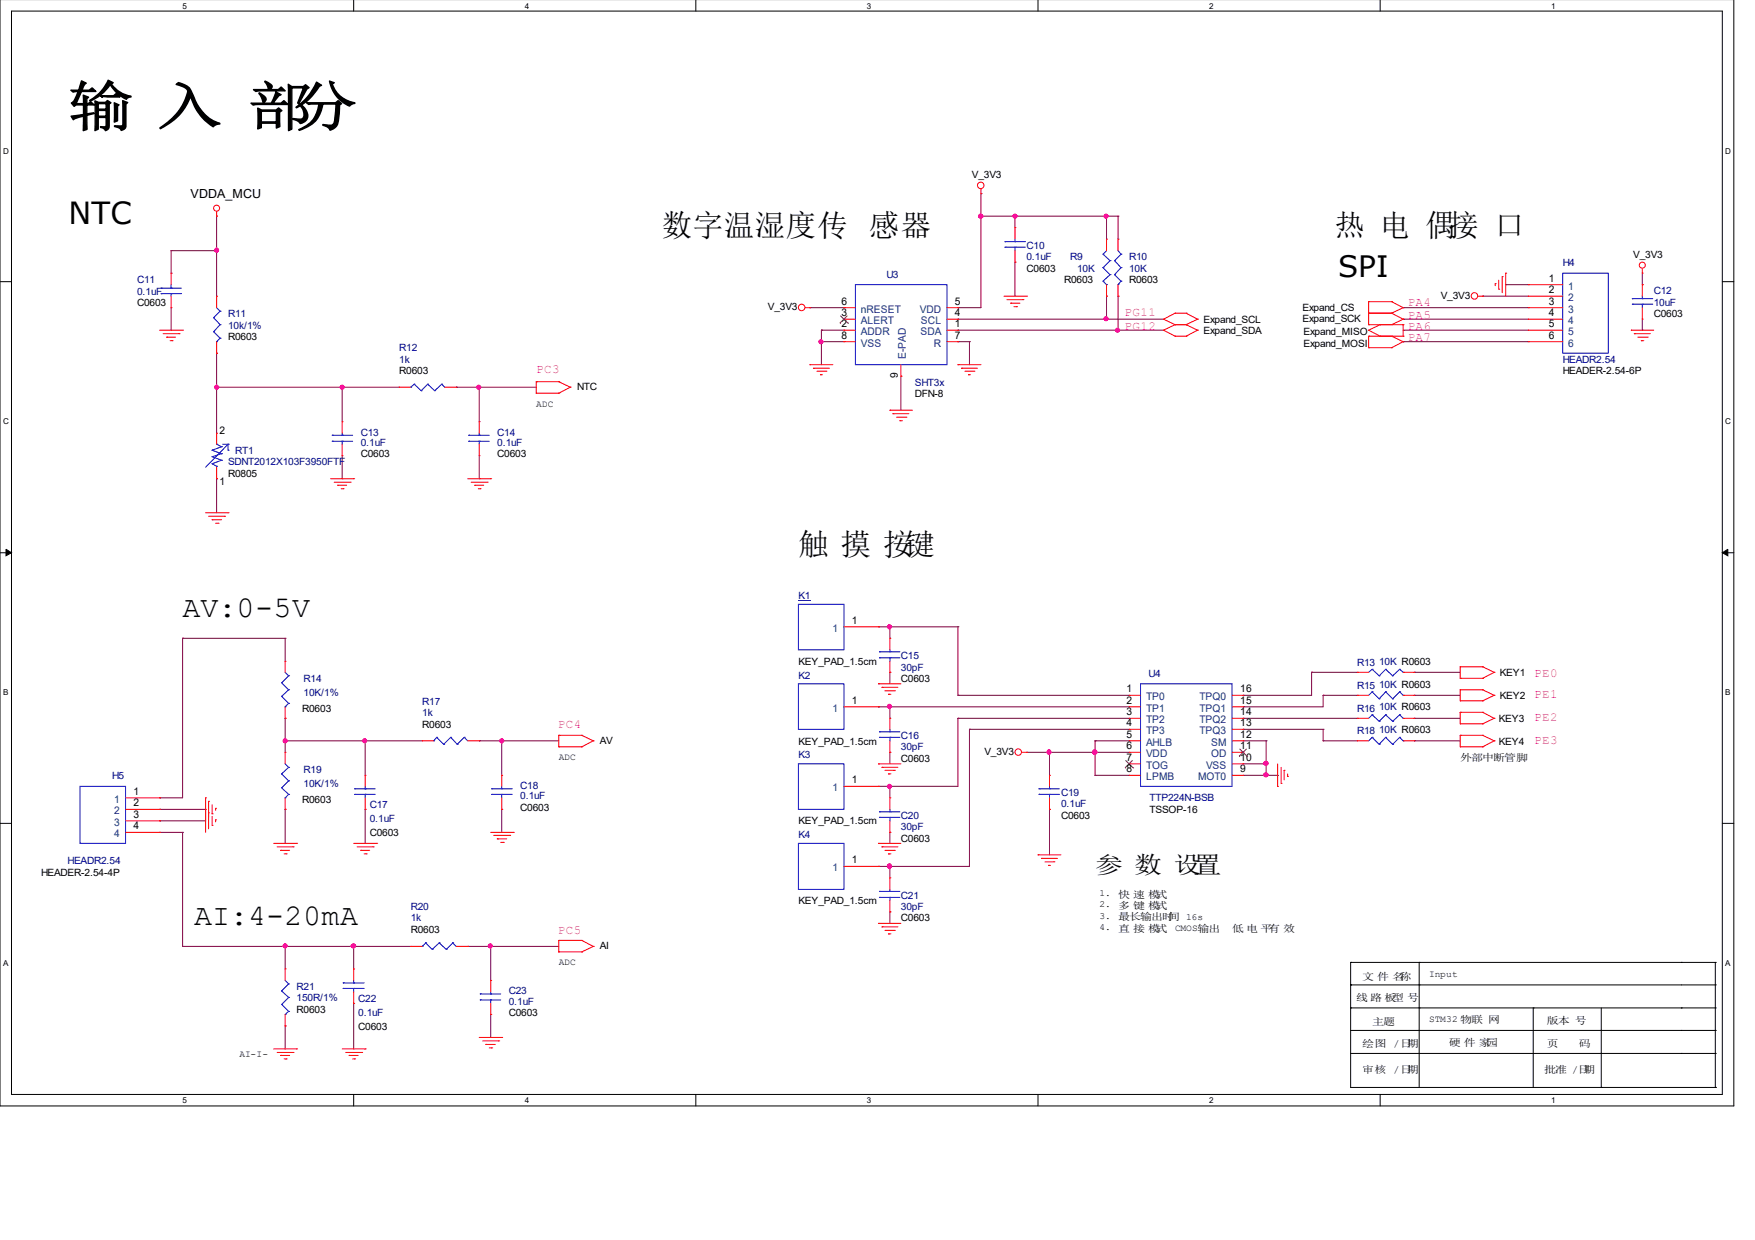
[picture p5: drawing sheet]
<svg xmlns="http://www.w3.org/2000/svg" width="297mm" height="210mm" viewBox="0 0 297 210" stroke-linecap="round" stroke-linejoin="round" font-family="sans-serif">
<path d="M0 -.1v187.3h293.5v-187.3M1.9 1.9h289.6v183.4h-289.6z" fill="none" stroke="#000" stroke-width=".17"/>
<g fill="#fff">
<path d="M30.9 .2h.7v1.4h-.7z"/>
<path d="M30.9 185.5h.7v1.5h-.7z"/>
</g>
<path d="M59.9 -.1v2M59.9 185.3v1.9" fill="none" stroke="#000" stroke-width=".17"/>
<g fill="#fff">
<path d="M88.8 .2h.7v1.4h-.7z"/>
<path d="M88.8 185.5h.7v1.5h-.7z"/>
</g>
<path d="M117.8 -.1v2M117.8 185.3v1.9" fill="none" stroke="#000" stroke-width=".17"/>
<g fill="#fff">
<path d="M146.7 .2h.7v1.4h-.7z"/>
<path d="M146.7 185.5h.7v1.5h-.7z"/>
</g>
<path d="M175.7 -.1v2M175.7 185.3v1.9" fill="none" stroke="#000" stroke-width=".17"/>
<g fill="#fff">
<path d="M204.6 .2h.7v1.4h-.7z"/>
<path d="M204.6 185.5h.7v1.5h-.7z"/>
</g>
<path d="M233.6 -.1v2M233.6 185.3v1.9" fill="none" stroke="#000" stroke-width=".17"/>
<g fill="#fff">
<path d="M262.6 .2h.6v1.4h-.6z"/>
<path d="M262.6 185.5h.6v1.5h-.6z"/>
<path d="M.5 24.7h.9v1.5h-.9z"/>
<path d="M292 24.7h.9v1.5h-.9z"/>
<path d="M.5 70.5h.9v1.5h-.9z"/>
<path d="M292 70.5h.9v1.5h-.9z"/>
</g>
<path d="M0 47.7h1.9M291.5 47.7h2" fill="none" stroke="#000" stroke-width=".17"/>
<g fill="#fff">
<path d="M.5 116.4h.9v1.5h-.9z"/>
<path d="M292 116.4h.9v1.5h-.9z"/>
</g>
<path d="M0 93.6h1.9M291.5 93.6h2" fill="none" stroke="#000" stroke-width=".17"/>
<path d="M1 93l.9 .6-.9 .5zM291.5 93.6l.9-.6v1.1z" fill="#000" stroke="#000" stroke-width=".17"/>
<g fill="#fff">
<path d="M.5 162.2h.9v1.5h-.9z"/>
<path d="M292 162.2h.9v1.5h-.9z"/>
</g>
<g fill="none" stroke="#000" stroke-width=".17">
<path d="M0 139.4h1.9M291.5 139.4h2M228.6 170.6h.1M228.6 162.9h.1M228.6 166.7h.1M228.6 162.9v21.2h61.7M228.6 170.6h61.7M228.6 162.9h61.7M228.6 166.7h61.7M228.6 174.4h61.7M228.6 178.3h61.7M240.2 170.6h.1"/>
<path d="M240.2 166.7h.1M240.2 162.9h.1M240.2 162.9v21.2M259.5 170.6h.1M259.5 170.6v13.5M271 170.6v13.5M284.6 170.6h.1M284.6 162.9h.1M284.6 178.3h.1M284.6 174.4h.1M290.3 162.9h.1M290.3 166.7h.1"/>
<path d="M290.3 174.4h.1M290.3 170.6h.1M290.3 178.3h.1M290.3 162.9v21.2M271 184.1h.1M290.3 184.1h.1"/>
</g>
<g fill="none" stroke="#800040" stroke-width=".17">
<path d="M36.7 36.6h.1M36.7 36.6v13.5M166 36.6h.1M166 32.8h.1M166 32.8v19.3h-3.9M166 36.6h23.2M171.8 36.6h.1M171.8 36.6v1.9M187.3 36.6h.1M187.3 36.6v3.9M189.2 36.6h.1M189.2 36.6v3.9"/>
<path d="M29 46.2h.1M29 42.4h.1M29 55.9h.1M29 42.4v3.8M29 52.1v3.8M29 42.4h7.7M36.7 59.8h.1M36.7 42.4h.1M36.7 59.8v13.5M137.1 52.1h.1M137.1 52.1h5.7M139 55.9h.1"/>
<path d="M139 57.8h.1M139 57.8h3.8M139 55.9h3.8M139 55.9v5.8M162.1 57.8h.1M162.1 54h.1M162.1 55.9h.1M162.1 52.1h.1M162.1 57.8h2M162.1 54h34.8M162.1 55.9h34.8M164.1 57.8h.1"/>
<path d="M164.1 57.8v3.9M171.8 44.4h.1M171.8 44.4v5.7M187.3 50.1h.1M187.3 54h.1M187.3 50.1v3.9M189.2 50.1h.1M189.2 55.9h.1M189.2 50.1v5.8M237.5 55.9h.1M237.5 57.8h.1M237.5 52.1h.1"/>
<path d="M237.5 54h.1M237.5 57.8h21.2M237.5 54h21.2M237.5 55.9h21.2M237.5 52.1h21.2M251 50.1h.1M251 50.1h7.7M254.8 48.2h.1M254.8 48.2h3.9M278 48.2h.1M278 55.9h.1M278 46.2v2"/>
<path d="M278 54v1.9M36.7 65.5h.1M36.7 65.5h30.9M57.9 65.5h.1M57.9 65.5v5.9M57.9 77.1v3.9M77.2 65.5h.1M77.2 65.5h13.6M81.1 65.5h.1M81.1 65.5v5.9M81.1 77.1v3.9M152.5 63.7h.1"/>
<path d="M152.5 63.7v5.7M36.7 81h.1M36.7 81v5.8M57.9 81h.1M81.1 81h.1M30.9 108h.1M30.9 108v27.1h-3.9M30.9 108h17.4M48.3 108h.1M48.3 108v3.9M148.7 119.6h.1M148.7 106.1h.1"/>
<path d="M148.7 119.6h42.4M148.7 106.1h13.4M150.6 106.1h.1M150.6 119.6h.1M150.6 113.8h.1M150.6 106.1v1.9M150.6 113.8v2M150.6 119.6v2M162.1 106.1h.1M162.1 117.7h.1M162.1 106.1v11.6M162.1 117.7h29"/>
<path d="M210.4 119.6h.1M210.4 117.7h.1M222 113.8h.1M222 113.8v3.9h-11.6M222 113.8h7.7M223.9 117.7h.1M223.9 117.7v1.9h-13.5M223.9 117.7h5.8M239.4 113.8h.1M239.4 117.7h.1M239.4 117.7h7.7M239.4 113.8h7.7"/>
<path d="M27 139h.1M27 137h.1M27 135.1h.1M27 139h7.8M27 137h7.8M48.3 137h.1M48.3 121.6h.1M48.3 125.4h.1M48.3 121.6v5.8M48.3 137v5.8M48.3 125.4h23.2M61.8 137h.1"/>
<path d="M61.8 125.4h.1M61.8 125.4v5.8M61.8 137v5.8M81.1 125.4h.1M81.1 125.4h13.5M84.9 137h.1M84.9 125.4h.1M84.9 125.4v5.8M84.9 137v3.9M148.7 133.1h.1M150.6 133.1h.1M150.6 127.4h.1"/>
<path d="M150.6 127.4v1.9M150.6 133.1v2M162.1 121.6h.1M162.1 121.6h29M162.1 121.6v11.5h-13.4M164.1 123.5h.1M164.1 123.5v23.2h-15.4M164.1 123.5h27M173.7 127.4h.1M173.7 127.4h17.4M177.6 127.4h.1M177.6 137h.1"/>
<path d="M177.6 127.4v3.8M177.6 137v7.7M185.3 125.4h.1M185.3 127.4h.1M185.3 131.2h.1M185.3 125.4h5.8M185.3 131.2h5.8M185.3 125.4v5.8M210.4 123.5h.1M210.4 121.6h.1M210.4 125.4h3.9M210.4 123.5h13.5"/>
<path d="M210.4 121.6h19.3M210.4 131.2h5.8M210.4 129.3h3.9M214.3 131.2h.1M214.3 125.4h.1M214.3 129.3h.1M214.3 125.4v5.8M216.2 131.2h.1M223.9 123.5h.1M223.9 125.4h.1M223.9 125.4h5.8M223.9 123.5v1.9"/>
<path d="M239.4 121.6h.1M239.4 125.4h.1M239.4 125.4h7.7M239.4 121.6h7.7M27 140.9h.1M27 140.9h3.9M30.9 140.9h.1M30.9 140.9v19.3M148.7 146.7h.1M150.6 146.7h.1M150.6 140.9h.1M150.6 154.4h.1"/>
<path d="M150.6 140.9v1.9M150.6 146.7v1.9M150.6 154.4v1.9M30.9 160.2h.1M30.9 160.2h38.6M48.3 160.2h.1M48.3 173.7h.1M48.3 160.2v3.8M48.3 173.7v3.9M59.9 169.9h.1M59.9 160.2h.1M59.9 160.2v3.8"/>
<path d="M59.9 169.9v7.7M79.2 160.2h.1M79.2 160.2h15.4M83.1 171.7h.1M83.1 160.2h.1M83.1 160.2v5.8M83.1 171.7v3.9"/>
</g>
<g fill="#f0f" stroke="#f0f" stroke-width=".17">
<circle cx="57.9" cy="65.5" r=".34"/>
<circle cx="36.7" cy="65.5" r=".34"/>
<circle cx="36.7" cy="42.3" r=".34"/>
<circle cx="81" cy="65.5" r=".34"/>
<circle cx="187.2" cy="53.9" r=".34"/>
<circle cx="189.1" cy="55.9" r=".34"/>
<circle cx="166" cy="36.6" r=".36"/>
<circle cx="187.2" cy="36.6" r=".34"/>
<circle cx="171.8" cy="36.6" r=".34"/>
<circle cx="138.9" cy="57.8" r=".34"/>
<circle cx="48.3" cy="125.4" r=".34"/>
<circle cx="61.7" cy="125.4" r=".34"/>
<circle cx="59.8" cy="160.1" r=".36"/>
<circle cx="83" cy="160.1" r=".34"/>
<circle cx="84.9" cy="125.4" r=".34"/>
<circle cx="48.3" cy="160.1" r=".34"/>
<circle cx="150.5" cy="106.1" r=".34"/>
<circle cx="150.5" cy="119.6" r=".34"/>
<circle cx="150.5" cy="133.1" r=".34"/>
<circle cx="150.5" cy="146.6" r=".36"/>
<circle cx="185.3" cy="127.3" r=".38"/>
<circle cx="177.5" cy="127.3" r=".36"/>
<circle cx="214.3" cy="129.2" r=".36"/>
<circle cx="214.3" cy="131.2" r=".36"/>
</g>
<g fill="none" stroke="#f00" stroke-width=".17">
<path d="M36.7 36.6h.1M36.7 35.8v.8M166 32.8h.1M166 32v.8M171.8 38.5h.1M171.8 38.5v2M27 55.9h3.9M27.6 56.5h2.7M28.2 57.1h.1M28.2 57.1h1.5M28.8 57.7h.3M29 52.1h.1"/>
<path d="M29 46.2h.1M29 46.2v2M29 50.1v2M29.1 57.7h.1M30.3 56.5h.1M30.9 55.9h.1M36.7 50.1h.1M36.7 59.8h.1M36.7 50.1v2M36.7 57.8v2M136.3 52.1h.8M137.1 52.1h.1"/>
<path d="M142.8 55.9h.1M142.8 54h.1M142.8 52.1h.1M142.8 57.8h.1M142.8 55.9h2M142.8 52.1h2M142.8 54h2M142.8 57.8h2M160.3 55.9h1.8M160.3 52.1h1.8M160.3 54h1.8M160.3 57.8h1.8"/>
<path d="M162.1 55.9h.1M162.1 54h.1M162.1 52.1h.1M162.1 57.8h.1M169.9 50.1h3.8M170.4 50.7h2.7M171 51.3h.1M171 51.3h1.6M171.6 51.9h.4M171.8 44.4h.1M171.8 42.4v2M172 51.9h.1"/>
<path d="M173.1 50.7h.1M173.7 50.1h.1M187.3 40.5h.1M187.3 50.1h.1M187.3 40.5v1.9M187.3 48.2v1.9M189.2 40.5h.1M189.2 50.1h.1M189.2 40.5v1.9M189.2 48.2v1.9M196.9 54h.1M196.9 55.9h.1"/>
<path d="M196.9 54l2 1M196.9 55.9l2 1M198.9 53h.1M198.9 55h.1M198.9 56.9h.1M198.9 53l-2 1M198.9 53h1.8M198.9 55h1.8M198.9 55l-2 .9M198.9 56.9h1.8M200.7 53h.1M200.7 55h.1"/>
<path d="M200.7 56.9h.1M200.7 53l2 1M200.7 55l2 .9M202.7 54h.1M202.7 55.9h.1M202.7 54l-2 1M202.7 55.9l-2 1M231.6 55.9h.1M231.6 58.9h.1M231.6 56.9h.1M231.6 53h.1M231.6 51.1h.1"/>
<path d="M231.6 55h.1M231.6 53h3.9M231.6 55h5.9M231.6 56.9h5.9M231.6 55.9l2 1M231.6 58.9h3.9M231.6 51.1v3.9M231.6 56.9v2M231.6 51.1h3.9M233.6 55h.1M233.6 56.9h.1M233.6 55l-2 .9"/>
<path d="M235.5 58.9h.1M235.5 56.9h.1M235.5 53h.1M235.5 51.1h.1M235.5 55h.1M235.5 56.9l2 .9M235.5 51.1l2 1M235.5 53l2 1M237.5 55h.1M237.5 56.9h.1M237.5 57.8h.1M237.5 52.1h.1"/>
<path d="M237.5 54h.1M237.5 55v1.9M237.5 57.8l-2 1.1M237.5 52.1l-2 .9M237.5 54l-2 1M250.2 50.1h.8M251 50.1h.1M253.1 48h.1M253.1 48v.4M253.7 49h.1M253.7 47.4v1.6M254.3 46.8h.1"/>
<path d="M254.3 46.8v2.7M254.8 46.2h.1M254.8 46.2v3.9M258.7 48.2h.1M258.7 50.1h.1M258.7 52.1h.1M258.7 54h.1M258.7 55.9h.1M258.7 57.8h.1M258.7 55.9h5.8M258.7 50.1h5.8M258.7 52.1h5.8"/>
<path d="M258.7 54h5.8M258.7 57.8h5.8M258.7 48.2h5.8M276.1 55.9h.1M276.1 55.9h3.8M276.6 56.5h.1M276.6 56.5h2.7M277.2 57.1h1.6M277.8 57.7h.1M277.8 57.7h.4M278 46.2h.1M278 48.2h.1"/>
<path d="M278 54h.1M278 45.5v.7M278 48.2v1.9M278 52.1v1.9M278.8 57.1h.1M36.7 73.3h.1M36.7 73.3v1.9M36.7 79.1v1.9M57.9 71.4h.1M57.9 77.1h.1M57.9 71.4v1.9M57.9 75.2v1.9"/>
<path d="M67.6 65.5h.1M67.6 65.5h1.9M75.3 65.5h1.9M77.2 65.5h.1M81.1 71.4h.1M81.1 77.1h.1M81.1 71.4v1.9M81.1 75.2v1.9M90.8 66.6h.1M90.8 64.6h.1M90.8 66.6h3.8M90.8 64.6v2"/>
<path d="M90.8 64.6h3.8M94.6 66.6h.1M94.6 64.6h.1M94.6 64.6l1.9 .9M96.5 65.5h.1M96.5 65.5l-1.9 1.1M137.1 61.7h.1M137.1 61.7h3.9M137.7 62.3h.1M137.7 62.3h2.7M138.3 62.8h1.5M138.9 63.4h.1"/>
<path d="M138.9 63.4h.3M139.8 62.8h.1M150.6 69.4h.1M150.6 69.4h3.8M151.1 70h.1M151.1 70h2.7M151.7 70.6h1.6M152.3 71.2h.1M152.3 71.2h.4M152.5 63.7h.1M152.5 61.7v2M153.3 70.6h.1"/>
<path d="M162.1 61.7h.1M162.1 61.7h3.9M162.7 62.3h.1M162.7 62.3h2.7M163.3 62.8h1.5M163.9 63.4h.1M163.9 63.4h.4M164.8 62.8h.1M34.8 86.8h3.8M35.3 87.4h2.7M35.9 88h.1M35.9 88h1.6"/>
<path d="M36.5 88.6h.4M36.7 81h.1M36.9 88.6h.1M38 87.4h.1M38.6 86.8h.1M56 81h3.9M56.6 81.6h2.7M57.1 82.1h.1M57.1 82.1h1.6M57.7 82.7h.4M58.1 82.7h.1M59.3 81.6h.1"/>
<path d="M59.9 81h.1M79.2 81h3.9M79.8 81.6h2.7M80.3 82.1h.1M80.3 82.1h1.6M80.9 82.7h.4M81.3 82.7h.1M82.5 81.6h.1M83.1 81h.1M48.3 111.9h.1M48.3 111.9v1.9M48.3 119.6v2"/>
<path d="M142.8 119.6h5.9M142.8 106.1h5.9M148.7 115.8h.1M148.7 119.6h.1M148.7 106.1h.1M148.7 115.8h3.8M149.3 116.3h.1M149.3 116.3h2.7M149.8 116.9h1.6M150.4 117.5h.1M150.4 117.5h.4M150.6 108h.1"/>
<path d="M150.6 113.8h.1M150.6 108v2M150.6 111.9v1.9M151.4 116.9h.1M191.1 117.7h.1M191.1 119.6h.1M191.1 117.7h1.9M191.1 119.6h1.9M208.5 117.7h1.9M208.5 119.6h1.9M210.4 119.6h.1M210.4 117.7h.1"/>
<path d="M229.7 113.8h.1M229.7 117.7h.1M229.7 117.7h1.9M229.7 113.8h1.9M237.5 117.7h1.9M237.5 113.8h1.9M239.4 113.8h.1M239.4 117.7h.1M247.1 114.8h.1M247.1 112.9h.1M247.1 118.6h.1M247.1 116.8h.1"/>
<path d="M247.1 114.8h3.9M247.1 112.9v1.9M247.1 116.8v1.8M247.1 112.9h3.9M247.1 118.6h3.9M247.1 116.8h3.9M251 114.8h.1M251 112.9h.1M251 118.6h.1M251 116.8h.1M251 112.9l1.9 .9M251 116.8l1.9 .9"/>
<path d="M252.9 113.8h.1M252.9 117.7h.1M252.9 113.8l-1.9 1M252.9 117.7l-1.9 .9M21.3 135.1h5.7M21.3 137h5.7M21.3 139h5.7M27 135.1h.1M27 137h.1M27 139h.1M34.8 137h.1M34.8 135.1h.1"/>
<path d="M34.8 135.1v5.8M35.3 137.6h.1M35.3 135.7h.1M35.3 135.7v4.6M35.9 139.7h.1M35.9 137.8h.1M35.9 136.2v1.6M35.9 138.2v1.5M36.5 138.8h.1M36.5 136.8h.1M36.5 136.8v.4M36.5 138.8v.3"/>
<path d="M48.3 127.4h.1M48.3 137h.1M48.3 121.6h.1M48.3 127.4v1.9M48.3 135.1v1.9M61.8 131.2h.1M61.8 137h.1M61.8 131.2v1.9M61.8 135.1v1.9M71.5 125.4h.1M71.5 125.4h1.9M79.2 125.4h1.9"/>
<path d="M81.1 125.4h.1M84.9 131.2h.1M84.9 137h.1M84.9 131.2v1.9M84.9 135.1v1.9M94.6 126.4h.1M94.6 124.5h.1M94.6 126.4h3.9M94.6 124.5v1.9M94.6 124.5h3.9M98.5 126.4h.1M98.5 124.5h.1"/>
<path d="M98.5 124.5l1.9 .9M100.4 125.4h.1M100.4 125.4l-1.9 1M142.8 133.1h5.9M148.7 129.3h.1M148.7 133.1h.1M148.7 129.3h3.8M149.3 129.9h.1M149.3 129.9h2.7M149.8 130.4h1.6M150.4 131h.1M150.4 131h.4"/>
<path d="M150.6 121.6h.1M150.6 127.4h.1M150.6 135.1h.1M150.6 121.6v1.9M150.6 125.4v2M150.6 135.1v1.9M150.6 139v1.9M151.4 130.4h.1M173 127.4h.7M173.7 127.4h.1M177.6 131.2h.1M177.6 137h.1"/>
<path d="M177.6 131.2v1.9M177.6 135.1v1.9M191.1 121.6h.1M191.1 123.5h.1M191.1 125.4h.1M191.1 127.4h.1M191.1 129.3h.1M191.1 131.2h.1M191.1 129.3h1.9M191.1 127.4h1.9M191.1 121.6h1.9M191.1 123.5h1.9"/>
<path d="M191.1 125.4h1.9M191.1 131.2h1.9M208.5 129.3h1.9M208.5 127.4h1.9M208.5 121.6h1.9M208.5 123.5h1.9M208.5 125.4h1.9M208.5 131.2h1.9M210.4 131.2h.1M210.4 129.3h.1M210.4 127.4h.1M210.4 125.4h.1"/>
<path d="M210.4 123.5h.1M210.4 121.6h.1M216.2 133.1h.1M216.2 129.3v3.8M216.8 132.6h.1M216.8 129.9v2.7M217.3 130.4h.1M217.3 130.4v1.6M217.9 131.4h.1M217.9 131v.4M229.7 121.6h.1M229.7 125.4h.1"/>
<path d="M229.7 121.6h1.9M229.7 125.4h1.9M237.5 121.6h1.9M237.5 125.4h1.9M239.4 121.6h.1M239.4 125.4h.1M247.1 122.5h.1M247.1 120.6h.1M247.1 126.4h.1M247.1 124.5h.1M247.1 126.4h3.9M247.1 124.5h3.9"/>
<path d="M247.1 120.6v1.9M247.1 124.5v1.9M247.1 122.5h3.9M247.1 120.6h3.9M251 122.5h.1M251 120.6h.1M251 126.4h.1M251 124.5h.1M251 120.6l1.9 1M251 124.5l1.9 .9M252.9 121.6h.1M252.9 125.4h.1"/>
<path d="M252.9 121.6l-1.9 .9M252.9 125.4l-1.9 1M21.3 140.9h5.7M27 140.9h.1M46.3 142.8h3.9M46.9 143.4h2.7M47.5 143.9h.1M47.5 143.9h1.5M48.1 144.5h.3M48.4 144.5h.1M49.6 143.4h.1M50.2 142.8h.1"/>
<path d="M59.9 142.8h3.9M60.5 143.4h2.7M61 143.9h.1M61 143.9h1.6M61.6 144.5h.4M62 144.5h.1M63.2 143.4h.1M63.8 142.8h.1M83.1 140.9h3.8M83.6 141.4h2.7M84.2 142h.1M84.2 142h1.6"/>
<path d="M84.8 142.6h.4M85.2 142.6h.1M86.3 141.4h.1M86.9 140.9h.1M94.6 159.2h.1M94.6 159.2v1.9M94.6 159.2h3.9M98.5 159.2h.1M98.5 159.2l1.9 1M142.8 146.7h5.9M148.7 142.8h.1M148.7 156.3h.1"/>
<path d="M148.7 146.7h.1M148.7 142.8h3.8M148.7 156.3h3.8M149.3 143.4h.1M149.3 156.9h.1M149.3 143.4h2.7M149.3 156.9h2.7M149.8 143.9h1.6M149.8 157.5h1.6M150.4 144.5h.1M150.4 158.1h.1M150.4 144.5h.4"/>
<path d="M150.4 158.1h.4M150.6 148.6h.1M150.6 154.4h.1M150.6 140.9h.1M150.6 148.6v2M150.6 152.4v2M151.4 143.9h.1M151.4 157.5h.1M175.7 144.7h.1M175.7 144.7h3.9M176.3 145.3h.1M176.3 145.3h2.7"/>
<path d="M176.9 145.9h1.5M177.5 146.5h.1M177.5 146.5h.3M178.4 145.9h.1M46.3 177.6h3.9M46.9 178.2h2.7M47.5 178.7h.1M47.5 178.7h1.5M48.1 179.3h.3M48.3 164h.1M48.3 173.7h.1M48.3 164v2"/>
<path d="M48.3 171.7v2M48.4 179.3h.1M49.6 178.2h.1M50.2 177.6h.1M57.9 177.6h3.9M58.5 178.2h2.7M59.1 178.7h.1M59.1 178.7h1.5M59.7 179.3h.3M59.9 164h.1M59.9 169.9h.1M59.9 164v2"/>
<path d="M59.9 167.9v2M60 179.3h.1M61.2 178.2h.1M61.8 177.6h.1M69.5 160.2h.1M69.5 160.2h2M77.2 160.2h2M79.2 160.2h.1M81.1 175.6h3.8M81.7 176.2h2.7M82.2 176.8h.1M82.2 176.8h1.6"/>
<path d="M82.8 177.4h.4M83.1 166h.1M83.1 171.7h.1M83.1 166v1.9M83.1 169.9v1.8M83.2 177.4h.1M84.4 176.2h.1M84.9 175.6h.1M94.6 161.1h.1M94.6 161.1h3.9M98.5 161.1h.1M100.4 160.2h.1"/>
<path d="M100.4 160.2l-1.9 .9"/>
<circle cx="36.7" cy="35.2" r=".51"/>
<circle cx="166" cy="31.4" r=".55"/>
<circle cx="135.7" cy="52" r=".55"/>
<circle cx="249.6" cy="50.1" r=".55"/>
<circle cx="278" cy="44.9" r=".51"/>
<circle cx="172.3" cy="127.3" r=".55"/>
</g>
<g fill="none" stroke="#00f" stroke-width=".17">
<path d="M27.3 48.8h.1M27.3 49.7h.1M27.3 48.8h3.4M27.3 49.7h3.4M29 49.7h.1M29 48.8h.1M29 48.2v.6M29 49.7v.4M36.2 53.8h.1M36.2 56.1h.1M36.2 53.8l1.1 1.2M36.2 56.1l1.1 1.1"/>
<path d="M36.7 57.8h.1M36.7 52.1l.6 .6M37.3 52.7h.1M37.3 55h.1M37.3 57.2h.1M37.3 52.7l-1.1 1.1M37.3 55l-1.1 1.1M37.3 57.2l-.6 .6M144.8 48.2h15.5v13.5h-15.5zM170.1 41.8h.1M170.1 40.9h.1M170.1 41.8h3.5"/>
<path d="M170.1 40.9h3.5M171.8 40.9h.1M171.8 41.8h.1M171.8 40.5v.4M171.8 41.8v.6M186.7 43h.1M186.7 45.3h.1M186.7 47.6h.1M186.7 43l1.2 1.1M186.7 45.3l1.2 1.2M186.7 47.6l.6 .6M187.3 48.2h.1"/>
<path d="M187.3 42.4l-.6 .6M187.9 44.1h.1M187.9 46.5h.1M187.9 44.1l-1.2 1.2M187.9 46.5l-1.2 1.1M188.6 44.1h.1M188.6 46.5h.1M188.6 44.1l1.1 1.2M188.6 46.5l1.1 1.1M189.2 48.2h.1M189.2 42.4l.5 .6M189.7 43h.1"/>
<path d="M189.7 45.3h.1M189.7 47.6h.1M189.7 43l-1.1 1.1M189.7 45.3l-1.1 1.2M189.7 47.6l-.5 .6M264.5 46.2h7.7v13.6h-7.7zM276.3 51.5h.1M276.3 50.6h.1M276.3 51.5h3.4M276.3 50.6h3.4M278 50.6h.1M278 51.5h.1"/>
<path d="M278 50.1v.5M278 51.5v.6M35.9 77.3h.1M35.9 76.2h.1M35.9 78.5h.1M35.9 77.3l1.6 .6M35.9 76.2l1.6 .6M35.9 78.5l.8 .4M36.7 75.2h.1M36.7 78.9h.1M36.7 75.2l.8 .4M36.7 78.9v.2"/>
<path d="M37.5 75.6h.1M37.5 77.9h.1M37.5 76.8h.1M37.5 75.6l-1.6 .6M37.5 77.9l-1.6 .6M37.5 76.8l-1.6 .5M37.7 75.2h.9M38.6 75.2h.1M38.6 76.2h.1M38.6 75.2l-3.8 3.9M38.6 75.2v1M56.2 74.7h.1"/>
<path d="M56.2 73.7h.1M56.2 74.7h3.5M56.2 73.7h3.5M57.9 73.7h.1M57.9 74.7h.1M57.9 73.3v.4M57.9 74.7v.5M69.5 65.5h.1M70.1 65h.1M70.1 65l1.2 1.1M70.1 65l-.6 .5M71.3 66.1h.1"/>
<path d="M72.4 65h.1M72.4 65l1.2 1.1M72.4 65l-1.1 1.1M73.6 66.1h.1M74.8 65h.1M74.8 65l.5 .5M74.8 65l-1.2 1.1M79.3 74.7h.1M79.3 73.7h.1M79.3 74.7h3.5M79.3 73.7h3.5M81.1 73.7h.1"/>
<path d="M81.1 74.7h.1M81.1 73.3v.4M81.1 74.7v.5M47.7 115.6h.1M47.7 117.9h.1M47.7 115.6l1.2 1.2M47.7 117.9l1.2 1.2M48.3 119.6h.1M48.3 113.8l.6 .6M48.9 114.4h.1M48.9 116.8h.1M48.9 119.1h.1"/>
<path d="M48.9 114.4l-1.2 1.2M48.9 116.8l-1.2 1.1M48.9 119.1l-.6 .5M135.1 115.8h7.7v7.7h-7.7zM135.1 102.3h7.7v7.7h-7.7zM148.8 111.4h.1M148.8 110.3h.1M148.8 111.4h3.5M148.8 110.3h3.5M150.6 110.3h.1M150.6 111.4h.1M150.6 110v.3"/>
<path d="M150.6 111.4v.5M193 115.8h15.5v17.3h-15.5zM232.2 113.3h.1M232.2 117.1h.1M232.2 113.3l-.6 .5M232.2 113.3l1.2 1.1M232.2 117.1l-.6 .6M232.2 117.1l1.2 1.2M233.4 114.4h.1M233.4 118.3h.1M234.5 113.3h.1M234.5 117.1h.1"/>
<path d="M234.5 113.3l-1.1 1.1M234.5 113.3l1.2 1.1M234.5 117.1l-1.1 1.2M234.5 117.1l1.2 1.2M235.7 114.4h.1M235.7 118.3h.1M236.9 113.3h.1M236.9 117.1h.1M236.9 113.3l-1.2 1.1M236.9 113.3l.6 .5M236.9 117.1l-1.2 1.2M236.9 117.1l.6 .6"/>
<path d="M237.5 113.8h.1M237.5 117.7h.1M13.5 133.1h7.8v9.7h-7.8zM47.7 131h.1M47.7 133.4h.1M47.7 131l1.2 1.2M47.7 133.4l1.2 1.1M48.3 135.1h.1M48.3 129.3l.6 .6M48.9 129.9h.1M48.9 132.2h.1M48.9 134.5h.1"/>
<path d="M48.9 129.9l-1.2 1.1M48.9 132.2l-1.2 1.2M48.9 134.5l-.6 .6M60 134.5h.1M60 133.5h.1M60 134.5h3.5M60 133.5h3.5M61.8 133.5h.1M61.8 134.5h.1M61.8 133.1v.4M61.8 134.5v.6M73.4 125.4h.1"/>
<path d="M73.9 124.8h.1M73.9 124.8l1.2 1.2M73.9 124.8l-.5 .6M75.1 126h.1M76.3 124.8h.1M76.3 124.8l1.1 1.2M76.3 124.8l-1.2 1.2M77.4 126h.1M78.6 124.8h.1M78.6 124.8l.6 .6M78.6 124.8l-1.2 1.2M83.2 134.5h.1"/>
<path d="M83.2 133.5h.1M83.2 134.5h3.5M83.2 133.5h3.5M84.9 133.5h.1M84.9 134.5h.1M84.9 133.1v.4M84.9 134.5v.6M135.1 129.3h7.7v7.7h-7.7zM148.8 124.8h.1M148.8 123.9h.1M148.8 138.4h.1M148.8 137.4h.1"/>
<path d="M148.8 124.8h3.5M148.8 123.9h3.5M148.8 138.4h3.5M148.8 137.4h3.5M150.6 123.9h.1M150.6 124.8h.1M150.6 137.4h.1M150.6 138.4h.1M150.6 123.5v.4M150.6 124.8v.6M150.6 137v.4M150.6 138.4v.6"/>
<path d="M175.9 134.5h.1M175.9 133.5h.1M175.9 134.5h3.4M175.9 133.5h3.4M177.6 133.5h.1M177.6 134.5h.1M177.6 133.1v.4M177.6 134.5v.6M232.2 121h.1M232.2 124.8h.1M232.2 121l-.6 .6M232.2 121l1.2 1.1"/>
<path d="M232.2 124.8l-.6 .6M232.2 124.8l1.2 1.2M233.4 122.1h.1M233.4 126h.1M234.5 121h.1M234.5 124.8h.1M234.5 121l-1.1 1.1M234.5 121l1.2 1.1M234.5 124.8l-1.1 1.2M234.5 124.8l1.2 1.2M235.7 122.1h.1M235.7 126h.1"/>
<path d="M236.9 121h.1M236.9 124.8h.1M236.9 121l-1.2 1.1M236.9 121l.6 .6M236.9 124.8l-1.2 1.2M236.9 124.8l.6 .6M237.5 121.6h.1M237.5 125.4h.1M72.1 159.6h.1M72.1 159.6l1.1 1.1M72.1 159.6l-.6 .6M74.3 159.6h.1"/>
<path d="M74.3 159.6l1.2 1.1M74.3 159.6l-1.1 1.1M76.6 159.6h.1M76.6 159.6l.6 .6M76.6 159.6l-1.1 1.1M135.1 142.8h7.7v7.8h-7.7zM148.8 151.9h.1M148.8 150.9h.1M148.8 151.9h3.5M148.8 150.9h3.5M150.6 150.9h.1M150.6 151.9h.1"/>
<path d="M150.6 150.6v.3M150.6 151.9v.5M47.7 167.7h.1M47.7 170h.1M47.7 167.7l1.2 1.1M47.7 170l1.2 1.2M48.3 171.7h.1M48.3 166l.6 .6M48.9 166.6h.1M48.9 168.8h.1M48.9 171.2h.1M48.9 166.6l-1.2 1.1"/>
<path d="M48.9 168.8l-1.2 1.2M48.9 171.2l-.6 .5M58.1 167.3h.1M58.1 166.4h.1M58.1 167.3h3.5M58.1 166.4h3.5M59.9 166.4h.1M59.9 167.3h.1M59.9 166v.4M59.9 167.3v.6M71.5 160.2h.1M73.2 160.7h.1"/>
<path d="M75.5 160.7h.1M81.3 169.3h.1M81.3 168.2h.1M81.3 169.3h3.5M81.3 168.2h3.5M83.1 168.2h.1M83.1 169.3h.1M83.1 167.9v.3M83.1 169.3v.6"/>
</g>
<path d="M142.2 54.7h.1M142.2 53.4l1.3 1.3M143.4 53.4l-1.2 1.3M143.5 54.7h.1M190.4 130h.1M190.5 128.7l1.3 1.3M191.7 128.7l-1.3 1.3M191.8 130h.1M209.7 128h.1M209.8 126.8l1.3 1.2M211 126.8l-1.3 1.2M211.1 128h.1" fill="none" stroke="#804000" stroke-width=".17"/>
<path d="M135.1 101.6h2.1" fill="none" stroke="#000080" stroke-width=".17"/>
<text font-size="9.2" x="11.6" y="21.2">输 入 部分</text>
<g font-size="5.2">
<text x="11.6" y="37.9">NTC</text>
<text x="112" y="39.9">数字温湿度传 感器</text>
<text x="225.9" y="39.9">热 电 偶接 口</text>
<text x="135.1" y="93.9">触 摸 按键</text>
</g>
<g font-size="5.1">
<text x="30.9" y="104.5">AV:0-5V</text>
<text x="32.9" y="156.6">AI:4-20mA</text>
</g>
<text font-size="5" x="226.5" y="46.9">SPI</text>
<text font-size="4" x="185.3" y="147.8">参 数 设置</text>
<text font-size="2.1" x="32.3" y="33.5">VDDA_MCU</text>
<g font-size="2.1" fill="#f0f">
<text x="190.3" y="53.5">PG11</text>
<text x="238.3" y="51.8">PA4</text>
<text x="238.3" y="53.9">PA5</text>
<text x="190.3" y="55.9">PG12</text>
<text x="238.3" y="55.9">PA6</text>
<text x="238.3" y="57.8">PA7</text>
<text x="90.8" y="63.2">PC3</text>
<text x="259.7" y="114.6">PE0</text>
<text x="259.7" y="118.2">PE1</text>
<text x="94.4" y="123.2">PC4</text>
<text x="259.7" y="122.1">PE2</text>
<text x="259.7" y="125.9">PE3</text>
<text x="94.4" y="158.2">PC5</text>
</g>
<g font-size="1.8">
<text x="262.1" y="47.7">1</text>
<text x="142.4" y="53.5">3</text>
<text x="142.4" y="51.6">6</text>
<text x="161.6" y="53.5">4</text>
<text x="161.6" y="51.6">5</text>
<text x="262.1" y="49.6">2</text>
<text x="262.1" y="51.6">3</text>
<text x="262.1" y="53.5">4</text>
<text x="142.4" y="55.4">2</text>
<text x="142.4" y="57.3">8</text>
<text x="161.6" y="55.4">1</text>
<text x="161.6" y="57.3">7</text>
<text x="262.1" y="55.4">5</text>
<text x="262.1" y="57.3">6</text>
<text x="152" y="64" transform="rotate(-90 152 64)">9</text>
<text x="37.2" y="73.4">2</text>
<text x="37.2" y="82.1">1</text>
<text x="144.2" y="105.6">1</text>
<text x="144.2" y="119.1">1</text>
<text x="190.7" y="117.2">1</text>
<text x="190.7" y="119.1">2</text>
<text x="209.9" y="119.1">15</text>
<text x="209.9" y="117.2">16</text>
<text x="190.7" y="121.1">3</text>
<text x="190.7" y="123">4</text>
<text x="190.7" y="124.9">5</text>
<text x="209.9" y="124.9">12</text>
<text x="209.9" y="123">13</text>
<text x="209.9" y="121.1">14</text>
<text x="190.7" y="126.8">6</text>
<text x="190.7" y="128.8">7</text>
<text x="190.7" y="130.7">8</text>
<text x="209.9" y="130.7">9</text>
<text x="209.9" y="128.8">10</text>
<text x="209.9" y="126.8">11</text>
<text x="22.6" y="134.5">1</text>
<text x="22.6" y="136.5">2</text>
<text x="144.2" y="132.6">1</text>
<text x="22.6" y="138.4">3</text>
<text x="22.6" y="140.4">4</text>
<text x="144.2" y="146.1">1</text>
</g>
<g font-size="1.8" fill="#004080">
<text x="145.7" y="52.9">nRESET</text>
<text x="155.7" y="52.9">VDD</text>
<text x="265.4" y="49">1</text>
<text x="265.4" y="51">2</text>
<text x="265.4" y="52.9">3</text>
<text x="145.7" y="56.7">ADDR</text>
<text x="145.7" y="54.9">ALERT</text>
<text x="145.7" y="58.7">VSS</text>
<text x="155.8" y="56.7">SDA</text>
<text x="155.9" y="54.9">SCL</text>
<text x="158.1" y="58.7">R</text>
<text x="265.4" y="54.9">4</text>
<text x="265.4" y="56.7">5</text>
<text x="265.4" y="58.7">6</text>
<text x="153.3" y="60.8" transform="rotate(-90 153.3 60.8)">E-PAD</text>
<text x="140.9" y="106.9">1</text>
<text x="194" y="118.5">TP0</text>
<text x="203" y="118.5">TPQ0</text>
<text x="140.9" y="120.5">1</text>
<text x="194" y="120.5">TP1</text>
<text x="194" y="122.4">TP2</text>
<text x="194" y="124.3">TP3</text>
<text x="203" y="124.3">TPQ3</text>
<text x="203" y="122.4">TPQ2</text>
<text x="203" y="120.5">TPQ1</text>
<text x="194" y="126.3">AHLB</text>
<text x="194" y="128.2">VDD</text>
<text x="194" y="130.1">TOG</text>
<text x="204.1" y="130.1">VSS</text>
<text x="205" y="128.2">OD</text>
<text x="205" y="126.3">SM</text>
<text x="19.3" y="135.9">1</text>
<text x="19.3" y="137.9">2</text>
<text x="140.9" y="134">1</text>
<text x="194" y="132.1">LPMB</text>
<text x="202.8" y="132.1">MOT0</text>
<text x="19.3" y="139.8">3</text>
<text x="19.3" y="141.7">4</text>
<text x="140.9" y="147.5">1</text>
</g>
<g font-size="1.7">
<text x="164.5" y="30.2">V_3V3</text>
<text x="173.7" y="46">C0603</text>
<text x="180.1" y="47.9">R0603</text>
<text x="191.1" y="47.9">R0603</text>
<text x="276.4" y="43.6">V_3V3</text>
<text x="23.2" y="51.7">C0603</text>
<text x="130" y="52.5">V_3V3</text>
<text x="220.5" y="52.7">Expand_CS</text>
<text x="243.8" y="50.6">V_3V3</text>
<text x="279.9" y="53.7">C0603</text>
<text x="38.6" y="57.5">R0603</text>
<text x="203.7" y="54.6">Expand_SCL</text>
<text x="203.7" y="56.6">Expand_SDA</text>
<text x="220.5" y="54.5">Expand_SCK</text>
<text x="220.6" y="56.7">Expand_MISO</text>
<text x="220.6" y="58.7">Expand_MOSI</text>
<text x="67.6" y="63.3">R0603</text>
<text x="264.5" y="63.3">HEADER-2.54-6P</text>
<text x="97.7" y="66.1">NTC</text>
<text x="154.9" y="67.2">DFN-8</text>
<text x="61" y="77.4">C0603</text>
<text x="84.2" y="77.4">C0603</text>
<text x="38.6" y="80.7">R0805</text>
<text x="135.1" y="112.5">KEY_PAD_1.5cm</text>
<text x="152.5" y="115.4">C0603</text>
<text x="253.8" y="114.5">KEY1</text>
<text x="253.8" y="118.4">KEY2</text>
<text x="51.1" y="120.5">R0603</text>
<text x="71.5" y="123.2">R0603</text>
<text x="101.5" y="125.9">AV</text>
<text x="253.7" y="122.2">KEY3</text>
<text x="135.1" y="126.1">KEY_PAD_1.5cm</text>
<text x="152.5" y="129">C0603</text>
<text x="166.6" y="127.8">V_3V3</text>
<text x="247.1" y="128.8">外部中断管脚</text>
<text x="253.7" y="126.1">KEY4</text>
<text x="51.1" y="135.9">R0603</text>
<text x="88.1" y="137.3">C0603</text>
<text x="194.6" y="137.7">TSSOP-16</text>
<text x="62.6" y="141.5">C0603</text>
<text x="135.1" y="139.5">KEY_PAD_1.5cm</text>
<text x="152.5" y="142.5">C0603</text>
<text x="179.6" y="138.6">C0603</text>
<text x="6.9" y="148.3">HEADER-2.54-4P</text>
<text x="135.1" y="153.1">KEY_PAD_1.5cm</text>
<text x="152.5" y="156">C0603</text>
<text x="189.2" y="152">快 速 模式</text>
<text x="189.2" y="153.9">多 键 模式</text>
<text x="189.2" y="155.8">最长输出时</text>
<text x="197.7" y="155.8">间 16s</text>
<text x="69.5" y="157.9">R0603</text>
<text x="101.5" y="160.6">AI</text>
<text x="189.2" y="157.7">直 接 模式</text>
<text x="208.5" y="157.7">低 电 平有 效</text>
<text x="230.5" y="165.9">文 件 名称</text>
<text x="50.2" y="171.5">R0603</text>
<text x="86.1" y="172">C0603</text>
<text x="229.5" y="169.5">线 路 板</text>
<text x="232.2" y="173.6">主题</text>
<text x="235.6" y="169.5">型 号</text>
<text x="261.8" y="173.4">版本 号</text>
<text x="60.6" y="174.3">C0603</text>
<text x="230.5" y="177.2">绘图 /日</text>
<text x="238.1" y="177.2">期</text>
<text x="245.2" y="177.1">硬 件 家</text>
<text x="251.5" y="177.1">园</text>
<text x="261.8" y="177.2">页</text>
<text x="267.2" y="177.2">码</text>
<text x="230.5" y="181.7">审核 /日</text>
<text x="238.1" y="181.7">期</text>
<text x="261.4" y="181.7">批准 /日</text>
<text x="268" y="181.7">期</text>
</g>
<g font-size="1.7" fill="#000080">
<text x="23.2" y="47.9">C11</text>
<text x="150" y="47.1">U3</text>
<text x="173.7" y="42.1">C10</text>
<text x="173.7" y="44">0.1uF</text>
<text x="181.1" y="44">R9</text>
<text x="182.3" y="46">10K</text>
<text x="191.1" y="44">R10</text>
<text x="191.1" y="46">10K</text>
<text x="264.5" y="45">H4</text>
<text x="23.2" y="50">0.1uF</text>
<text x="38.6" y="53.7">R11</text>
<text x="279.9" y="49.8">C12</text>
<text x="279.9" y="51.7">10uF</text>
<text x="38.6" y="55.6">10k/1%</text>
<text x="67.6" y="59.5">R12</text>
<text x="67.6" y="61.4">1k</text>
<text x="154.9" y="65.3">SHT3x</text>
<text x="264.5" y="61.4">HEADR2.54</text>
<text x="39.8" y="76.8">RT1</text>
<text x="61" y="73.8">C13</text>
<text x="61" y="75.5">0.1uF</text>
<text x="84.2" y="73.8">C14</text>
<text x="84.2" y="75.5">0.1uF</text>
<text x="38.6" y="78.8">SDNT2012X103F3950FTF</text>
<text x="135.1" y="101.4">K1</text>
<text x="152.5" y="111.6">C15</text>
<text x="152.5" y="113.6">30pF</text>
<text x="229.7" y="112.7">R13</text>
<text x="233.4" y="112.5">10K R0603</text>
<text x="51.4" y="115.4">R14</text>
<text x="51.4" y="117.8">10K/1%</text>
<text x="71.5" y="119.3">R17</text>
<text x="135.1" y="114.9">K2</text>
<text x="194.4" y="114.7">U4</text>
<text x="229.7" y="116.6">R15</text>
<text x="233.4" y="116.4">10K R0603</text>
<text x="71.5" y="121.3">1k</text>
<text x="152.5" y="125.1">C16</text>
<text x="229.7" y="120.5">R16</text>
<text x="229.7" y="124.3">R18</text>
<text x="233.4" y="120.2">10K R0603</text>
<text x="233.4" y="124.1">10K R0603</text>
<text x="19" y="131.8">H5</text>
<text x="51.4" y="130.9">R19</text>
<text x="135.1" y="128.4">K3</text>
<text x="152.5" y="127">30pF</text>
<text x="51.4" y="133.2">10K/1%</text>
<text x="62.6" y="136.8">C17</text>
<text x="88.1" y="133.6">C18</text>
<text x="88.1" y="135.3">0.1uF</text>
<text x="179.6" y="134.7">C19</text>
<text x="179.6" y="136.7">0.1uF</text>
<text x="194.6" y="135.6">TTP224N-BSB</text>
<text x="62.6" y="139.2">0.1uF</text>
<text x="135.1" y="141.9">K4</text>
<text x="152.5" y="138.6">C20</text>
<text x="152.5" y="140.6">30pF</text>
<text x="11.4" y="146.3">HEADR2.54</text>
<text x="69.5" y="154">R20</text>
<text x="69.5" y="156">1k</text>
<text x="152.5" y="152.2">C21</text>
<text x="152.5" y="154">30pF</text>
<text x="50.2" y="167.6">R21</text>
<text x="50.2" y="169.5">150R/1%</text>
<text x="60.6" y="169.7">C22</text>
<text x="60.6" y="172">0.1uF</text>
<text x="86.1" y="168.3">C23</text>
<text x="86.1" y="170.1">0.1uF</text>
</g>
<g font-size="1.6">
<text x="90.8" y="68.8">ADC</text>
<text x="94.6" y="128.7">ADC</text>
<text x="186.1" y="151.7">1.</text>
<text x="186.1" y="153.6">2.</text>
<text x="186.1" y="155.5">3.</text>
<text x="186.1" y="157.5">4.</text>
<text x="198.9" y="157.7">CMOS输出</text>
<text x="94.6" y="163.4">ADC</text>
<text x="241.9" y="165.4">Input</text>
<text x="241.9" y="173.1">STM32 物联 网</text>
<text x="40.6" y="178.9">AI-I-</text>
</g>
<g font-size="1.4">
<text x="30.9" y="1.5">5</text>
<text x="88.8" y="1.5">4</text>
<text x="146.7" y="1.5">3</text>
<text x="204.6" y="1.5">2</text>
<text x="262.6" y="1.5">1</text>
<text x=".5" y="26">D</text>
<text x="292" y="26">D</text>
<text x=".5" y="71.8">C</text>
<text x="292" y="71.8">C</text>
<text x=".5" y="117.7">B</text>
<text x="292" y="117.7">B</text>
<text x=".5" y="163.5">A</text>
<text x="292" y="163.5">A</text>
<text x="30.9" y="186.8">5</text>
<text x="88.8" y="186.8">4</text>
<text x="146.7" y="186.8">3</text>
<text x="204.6" y="186.8">2</text>
<text x="262.6" y="186.8">1</text>
</g>
</svg>
